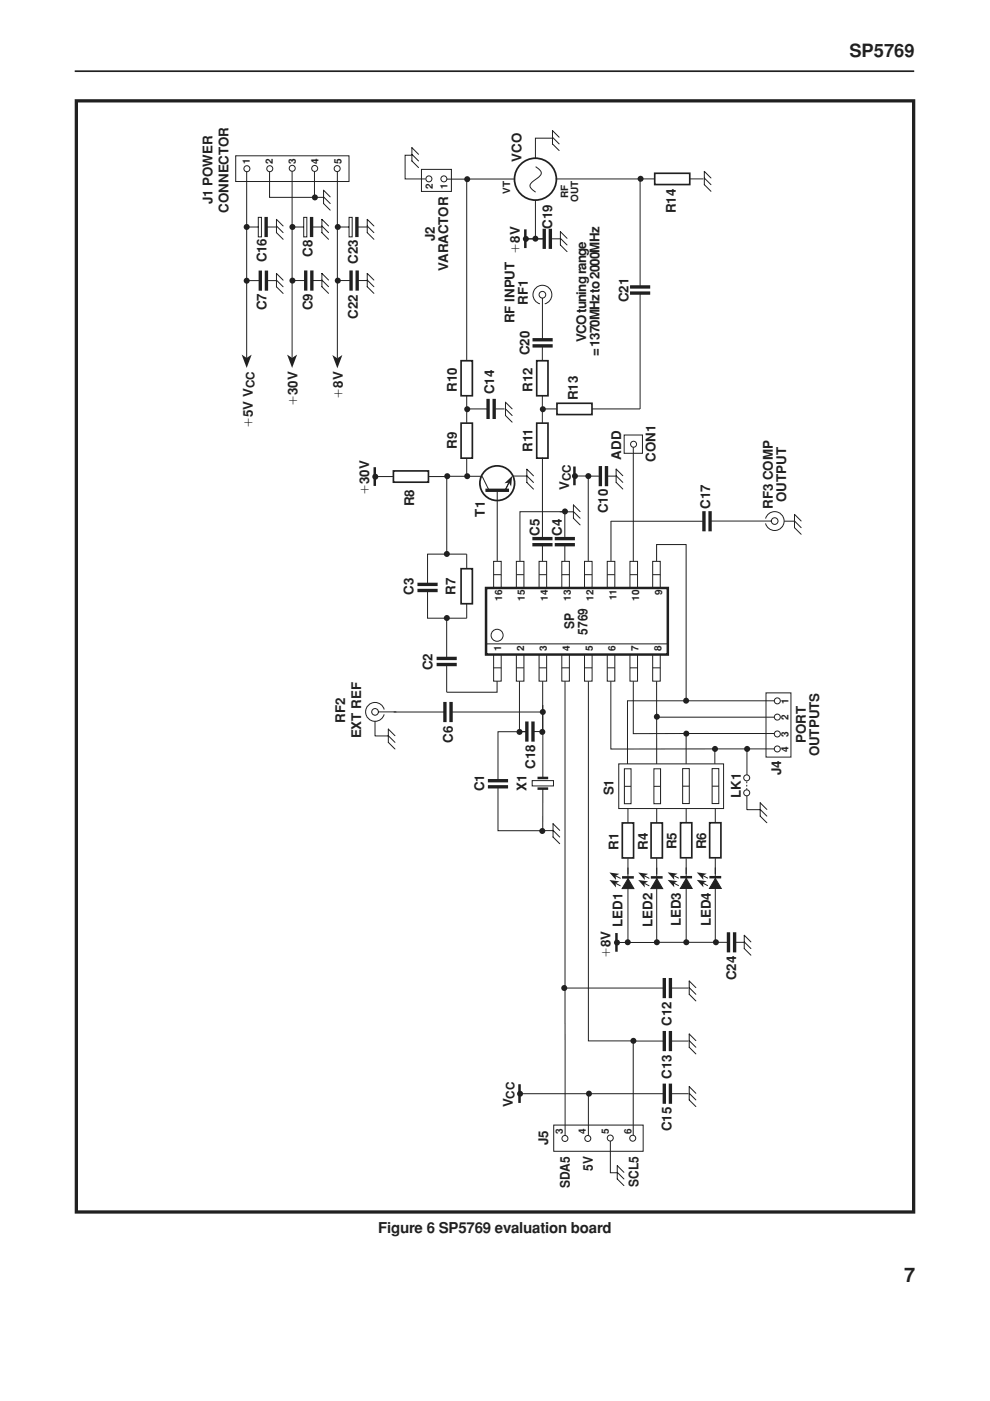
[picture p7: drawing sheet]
<svg xmlns="http://www.w3.org/2000/svg" width="210mm" height="297mm" viewBox="0 0 210 297" stroke-linecap="round" stroke-linejoin="round" font-family="sans-serif">
<path d="M15.8 15.1h178" fill="none" stroke="#231f20" stroke-width=".36"/>
<path d="M16.2 21.4h177.5v235.6h-177.5z" fill="none" stroke="#231f20" stroke-width=".7" stroke-linecap="butt"/>
<path d="M134.3 94.2v25M124.5 100.9h.3M129.5 110.5v8.5M139.2 119v-3.5h6.3v33.1M151.6 158.8h13.1" fill="none" stroke="#231f20" stroke-width=".21"/>
<circle cx="94.7" cy="131" r=".63" fill="#231f20"/>
<path d="M113.2 115.5h3.6M113.2 114.2h3.6M118 115.5h3.5M118 114.2h3.5" fill="none" stroke="#231f20" stroke-width=".71"/>
<path d="M115 97v17M94.7 101h7.5M102.2 101l1.5 3M105.4 103.9v15.1M108.3 101.5l-1.2 2.5M115 115.5v3.5M119.8 108.8v5.2M119.8 115.5v3.5M119.8 144.4v96.9M124.8 144.4v76.3h9.5v20.6M124.8 231.9v9.4" fill="none" stroke="#231f20" stroke-width=".21"/>
<circle cx="105.4" cy="102.4" r="3.7" fill="none" stroke="#231f20" stroke-width=".37"/>
<path d="M102.9 103.9h5" fill="none" stroke="#231f20" stroke-width=".71" stroke-linecap="butt"/>
<path d="M107 102.5l1.6-1.6-.2 2.2-.5-.8z" fill-rule="evenodd" fill="#231f20"/>
<path d="M88.9 125.2h3.5M88.9 123.9h3.5M92.9 139.6h3.6M92.9 140.9h3.6" fill="none" stroke="#231f20" stroke-width=".71"/>
<path d="M90.7 125.2v5.9h8.3v-3.1M94.7 131.1v8.3M99 120.5v-3h-8.3v6.2M94.7 140.9v5.9h10.7v-2.4" fill="none" stroke="#231f20" stroke-width=".21"/>
<path d="M97.8 120.6h2.4v7.4h-2.4z" fill="none" stroke="#231f20" stroke-width=".35"/>
<circle cx="94.7" cy="117.4" r=".64" fill="#231f20"/>
<path d="M118.8 108.5h2.8M119.8 108.5h-9.6v10.5M121.6 108.5l1.4 1.4M123 108.5l-1.4-1.4v2.8l1.4 1.4" fill="none" stroke="#231f20" stroke-width=".21"/>
<g fill="#231f20">
<circle cx="119.8" cy="108.4" r=".63"/>
<circle cx="121.9" cy="100.9" r=".64"/>
</g>
<path d="M121.8 98.9v4" fill="none" stroke="#231f20" stroke-width=".53"/>
<path d="M111.1 50.6h4.3M116.9 50.6h2M79.6 101h3.7M90.8 101h3.9M94.7 101v16.5M108.9 100.9h2.8M111.7 100.9l1.4 1.4M113.1 100.9l-1.4-1.4v2.8l1.4 1.4M121.7 100.9h3v18" fill="none" stroke="#231f20" stroke-width=".21"/>
<path d="M115.4 48.9v3.5M116.7 48.9v3.5" fill="none" stroke="#231f20" stroke-width=".71"/>
<path d="M83.4 99.8h7.4v2.4h-7.4z" fill="none" stroke="#231f20" stroke-width=".35"/>
<g fill="#231f20">
<circle cx="99.1" cy="101" r=".63"/>
<circle cx="94.8" cy="101" r=".63"/>
<circle cx="79.6" cy="101.1" r=".64"/>
</g>
<path d="M79.5 99.1v3.9" fill="none" stroke="#231f20" stroke-width=".53"/>
<path d="M97.8 76.5h2.4v7.4h-2.4zM97.8 89.7h2.4v7.4h-2.4z" fill="none" stroke="#231f20" stroke-width=".35"/>
<path d="M109.2 38h-10.2v38.4M99 86.7h4.5M99 83.9v5.7M99 97.1v3.5M105 86.7h2M107.2 86.7l1.4 1.4M108.6 86.7l-1.4-1.4v2.8l1.4 1.4" fill="none" stroke="#231f20" stroke-width=".21"/>
<path d="M103.5 84.9v3.6M104.8 84.9v3.6" fill="none" stroke="#231f20" stroke-width=".71"/>
<g fill="#231f20">
<path d="M133.2 186.3l1.2 2.1h-2.5z"/>
<circle cx="99.1" cy="86.8" r=".64"/>
</g>
<path d="M133.1 184v15.6M133.2 186.3l1.2 2.1h-2.5z" fill="none" stroke="#231f20" stroke-width=".21"/>
<path d="M131.9 186h2.5" fill="none" stroke="#231f20" stroke-width=".53"/>
<path d="M131.9 174.5h2.4v7.4h-2.4z" fill="#fff" stroke="#231f20" stroke-width=".35"/>
<path d="M133.1 171.4v3.1M130.5 187.3l1.1 .5M133.1 182v3.4" fill="none" stroke="#231f20" stroke-width=".21"/>
<path d="M129.2 186.6l2.1 .3-.8 .4 .1 .9z" fill-rule="evenodd" fill="#231f20"/>
<path d="M130.5 185.7l1.1 .5" fill="none" stroke="#231f20" stroke-width=".21"/>
<path d="M129.2 185l2.1 .3-.8 .4 .1 .9z" fill-rule="evenodd" fill="#231f20"/>
<path d="M139.3 186.3l1.2 2.1h-2.5z" fill="#231f20"/>
<path d="M139.2 184v15.8h-8.5M139.3 186.3l1.2 2.1h-2.5z" fill="none" stroke="#231f20" stroke-width=".21"/>
<path d="M138 186h2.5" fill="none" stroke="#231f20" stroke-width=".53"/>
<path d="M138 174.5h2.4v7.4h-2.4z" fill="#fff" stroke="#231f20" stroke-width=".35"/>
<path d="M139.2 171.4v3.1M136.6 187.3l1.1 .5M139.2 182v3.4" fill="none" stroke="#231f20" stroke-width=".21"/>
<path d="M135.3 186.6l2.1 .3-.8 .4 .1 .9z" fill-rule="evenodd" fill="#231f20"/>
<path d="M136.6 185.7l1.1 .5" fill="none" stroke="#231f20" stroke-width=".21"/>
<path d="M135.3 185l2.1 .3-.8 .4 .1 .9z" fill-rule="evenodd" fill="#231f20"/>
<path d="M131.2 162h22.2v9.4h-22.2z" fill="none" stroke="#231f20" stroke-width=".21"/>
<circle cx="130.8" cy="199.8" r=".63" fill="#231f20"/>
<path d="M130.7 197.8v4" fill="none" stroke="#231f20" stroke-width=".53"/>
<circle cx="133.1" cy="199.8" r=".63" fill="#231f20"/>
<path d="M127.3 99.2v3.5M128.6 99.2v3.5" fill="none" stroke="#231f20" stroke-width=".71"/>
<path d="M130.6 99.5l1.4 1.4M130.6 99.5v2.8M124.8 101h2.5M128.8 101h1.9M130.6 102.3l1.4 1.4M130.6 100.9l1.4 1.4" fill="none" stroke="#231f20" stroke-width=".21"/>
<g fill="#231f20">
<circle cx="151.8" cy="199.8" r=".64"/>
<circle cx="124.7" cy="100.9" r=".63"/>
</g>
<path d="M149.3 108.7v3.6M150.6 108.7v3.6" fill="none" stroke="#231f20" stroke-width=".71"/>
<g fill="none" stroke="#231f20" stroke-width=".21">
<path d="M115 73.6v2.8M115 83.9v5.7M129.5 110.5h19.8M150.8 110.5h12.7M162.3 109.9a2 2 0 0 1 3.1-1.1 2 2 0 0 1 0 3.3 2 2 0 0 1-3.1-1.1M166.3 110.5h2.2M168.5 109.1v2.8l1.4 1.4M168.5 110.5l1.4 1.4M168.5 109.1l1.4 1.4"/>
<circle cx="164.3" cy="110.5" r=".71"/>
</g>
<path d="M113.8 76.5h2.4v7.4h-2.4zM113.8 89.7h2.4v7.4h-2.4z" fill="none" stroke="#231f20" stroke-width=".35"/>
<circle cx="115.1" cy="86.8" r=".64" fill="#231f20"/>
<path d="M118.1 85.5h7.4v2.4h-7.4z" fill="none" stroke="#231f20" stroke-width=".35"/>
<path d="M115 86.7h3M125.5 86.7h10.2" fill="none" stroke="#231f20" stroke-width=".21"/>
<path d="M113.3 73.3h3.5M113.3 72h3.5" fill="none" stroke="#231f20" stroke-width=".71"/>
<circle cx="111.5" cy="50.6" r=".64" fill="#231f20"/>
<path d="M111.4 48.6v4" fill="none" stroke="#231f20" stroke-width=".53"/>
<g fill="none" stroke="#231f20" stroke-width=".21">
<path d="M113.6 35.3l1 .9 .1 .7-.4 .6-1.6 1.3-.3 .6 .3 .6 .9 .7M117.8 37.9h17.9v22.7M111.4 50.6h4M113.5 42.4v8.2M118.8 50.5l1.4 1.4M120.2 50.5l-1.4-1.4v2.8l1.4 1.5M114.5 64.4a2 2 0 0 1-1.1-3.1 2 2 0 0 1 3.3 .1 2 2 0 0 1-1.2 3M115 63.2v8.8M135.7 62.1v24.6"/>
<circle cx="115" cy="62.5" r=".71"/>
</g>
<path d="M133.9 62.1h3.6M133.9 60.8h3.6" fill="none" stroke="#231f20" stroke-width=".71"/>
<circle cx="113.5" cy="38" r="4.4" fill="none" stroke="#231f20" stroke-width=".37"/>
<circle cx="113.5" cy="50.6" r=".64" fill="#231f20"/>
<path d="M117.1 29.3h-3.6v4.3M117.1 27.7v2.8l1.5 1.4M117.1 29.1l1.5 1.4M117.1 27.7l1.5 1.4M135.7 37.9h3M146.2 37.9h3" fill="none" stroke="#231f20" stroke-width=".21"/>
<path d="M138.8 36.7h7.4v2.4h-7.4z" fill="none" stroke="#231f20" stroke-width=".35"/>
<circle cx="135.8" cy="37.9" r=".64" fill="#231f20"/>
<path d="M94.1 38h4.9M149.3 36.3v2.9l1.4 1.4M149.3 37.7l1.4 1.5M149.3 36.3l1.4 1.4" fill="none" stroke="#231f20" stroke-width=".21"/>
<g fill="#fff" stroke="#231f20" stroke-width=".21">
<circle cx="90.9" cy="37.9" r=".63"/>
<circle cx="94.1" cy="37.9" r=".63"/>
</g>
<path d="M87.3 32.9h-1.4v5h4.3M87.3 32.7l1.4 1.4M88.7 32.7l-1.4-1.4v2.8l1.4 1.4M89.4 35.9h6.3v4.7h-6.3z" fill="none" stroke="#231f20" stroke-width=".21"/>
<circle cx="99.1" cy="38" r=".64" fill="#231f20"/>
<path d="M140.8 207.7v3.6M140.8 218.9v3.6M142.1 207.7v3.6M142.1 218.9v3.6M140.8 230.1v3.6M142.1 230.1v3.6" fill="none" stroke="#231f20" stroke-width=".71"/>
<g fill="none" stroke="#231f20" stroke-width=".21">
<path d="M119.6 209.5h21.2M142.3 209.5h3.7M146.1 209.4l1.4 1.4M147.5 209.4l-1.4-1.4v2.8l1.4 1.4M110.1 231.9h30.7M134.3 220.7h6.5M142.3 231.9h3.7M142.3 220.7h3.7M146.1 230.4v2.8l1.4 1.4M146.1 231.8l1.4 1.4M146.1 230.4l1.4 1.4M146.1 220.6l1.4 1.4"/>
<path d="M147.5 220.6l-1.4-1.4v2.9l1.4 1.4"/>
</g>
<g fill="#231f20">
<circle cx="119.6" cy="209.5" r=".64"/>
<circle cx="134.3" cy="220.7" r=".64"/>
<circle cx="124.9" cy="231.9" r=".64"/>
</g>
<g fill="#fff" stroke="#231f20" stroke-width=".21">
<circle cx="119.8" cy="241.4" r=".63"/>
<circle cx="124.6" cy="241.4" r=".63"/>
<circle cx="134.2" cy="241.3" r=".63"/>
</g>
<path d="M66.7 35.8v6h2M71.5 35.8v40.2M117.4 238.5h19v5.6h-19z" fill="none" stroke="#231f20" stroke-width=".21"/>
<path d="M70.5 75.3l1 .7 1.1-.7-1.1 2.8z" fill-rule="evenodd" fill="#231f20"/>
<circle cx="66.7" cy="35.7" r=".63" fill="#fff" stroke="#231f20" stroke-width=".21"/>
<path d="M50 33h24v5.5h-24zM62.1 59.5h2.7M66.3 59.5h2M68.2 59.4l1.5 1.4M69.7 59.4l-1.5-1.4v2.8l1.5 1.4" fill="none" stroke="#231f20" stroke-width=".21"/>
<path d="M64.8 57.7v3.6M66.1 57.7v3.6" fill="none" stroke="#231f20" stroke-width=".71"/>
<circle cx="71.5" cy="35.7" r=".64" fill="#fff" stroke="#231f20" stroke-width=".21"/>
<path d="M61.9 35.8v40.1M62.1 48.1h2.3M64.4 46.1h.7v4.1h-.7zM66.3 48.1h2M68.2 46.5v2.8l1.5 1.4M68.2 47.9l1.5 1.4M68.2 46.5l1.5 1.4M68.6 41.7l1.4 1.5M70 41.7l-1.4-1.4v2.9l1.4 1.4" fill="none" stroke="#231f20" stroke-width=".21"/>
<path d="M66.1 46.3v3.6" fill="none" stroke="#231f20" stroke-width=".71"/>
<path d="M60.9 75.2l1 .7 1.1-.7-1.1 2.8z" fill-rule="evenodd" fill="#231f20"/>
<circle cx="62" cy="35.7" r=".63" fill="#fff" stroke="#231f20" stroke-width=".21"/>
<g fill="#231f20">
<circle cx="62" cy="48.1" r=".63"/>
<circle cx="62" cy="59.5" r=".63"/>
</g>
<path d="M56.4 46.3v3.6" fill="none" stroke="#231f20" stroke-width=".71"/>
<path d="M52.3 35.8v40.1M52.4 48.1h2.4M54.8 46.1h.6v4.1h-.6zM56.6 48.1h2M58.6 46.5v2.8l1.4 1.4M58.6 47.9l1.4 1.4M58.6 46.5l1.4 1.4" fill="none" stroke="#231f20" stroke-width=".21"/>
<path d="M51.2 75.2l1.1 .7 1.1-.7-1.1 2.8z" fill-rule="evenodd" fill="#231f20"/>
<circle cx="52.3" cy="35.8" r=".63" fill="#fff" stroke="#231f20" stroke-width=".21"/>
<path d="M57.2 35.8v6h10.1" fill="none" stroke="#231f20" stroke-width=".21"/>
<g fill="#231f20">
<circle cx="66.8" cy="41.9" r=".64"/>
<circle cx="52.3" cy="48.1" r=".63"/>
</g>
<path d="M55.2 57.7v3.6M56.5 57.7v3.6" fill="none" stroke="#231f20" stroke-width=".71"/>
<path d="M52.4 59.5h2.8M56.7 59.5h2M58.6 59.4l1.4 1.4M60 59.4l-1.4-1.4v2.8l1.4 1.4" fill="none" stroke="#231f20" stroke-width=".21"/>
<circle cx="52.3" cy="59.5" r=".63" fill="#231f20"/>
<g fill="#fff" stroke="#231f20" stroke-width=".21">
<circle cx="57.2" cy="35.8" r=".63"/>
<circle cx="164.8" cy="158.8" r=".64"/>
</g>
<path d="M162.4 146.9h5.3v13.6h-5.3z" fill="none" stroke="#231f20" stroke-width=".21"/>
<circle cx="145.5" cy="148.6" r=".64" fill="#231f20"/>
<path d="M110.1 155.1h1.6M113.2 155.1h1.9M115.1 144.4v20.5M112.8 165.5h4.6v1.1h-4.6zM115.1 167.3v8.8" fill="none" stroke="#231f20" stroke-width=".21"/>
<path d="M114 167.2h2.2M114 164.9h2.2" fill="none" stroke="#231f20" stroke-width=".53"/>
<path d="M111.7 153.3v3.6M113 153.3v3.6" fill="none" stroke="#231f20" stroke-width=".71"/>
<circle cx="115" cy="155.2" r=".63" fill="#231f20"/>
<path d="M111.7 155.1h-6.1v10.4M105.6 166.9v9.2h9.5M114.4 176.1h2.9l1.4 1.4M118.7 176.1l-1.4-1.4v2.8l1.4 1.4" fill="none" stroke="#231f20" stroke-width=".21"/>
<path d="M103.8 166.8h3.6M103.8 165.5h3.6" fill="none" stroke="#231f20" stroke-width=".71"/>
<circle cx="115" cy="176.2" r=".63" fill="#231f20"/>
<g fill="none" stroke="#231f20" stroke-width=".21">
<path d="M80.2 150.9h3.8M81.5 150.4a2 2 0 0 0-3.1-1.1 2 2 0 0 0 0 3.3 2 2 0 0 0 3-1.1M110.1 144.4v10.8"/>
<circle cx="79.5" cy="150.9" r=".71"/>
</g>
<circle cx="110.1" cy="155.2" r=".64" fill="#231f20"/>
<path d="M94.3 149.2v3.5M95.6 149.2v3.5" fill="none" stroke="#231f20" stroke-width=".71"/>
<path d="M79.5 152.9v3.1h2.8M82.3 157.4l1.4 1.4M82.3 156l1.4 1.4M83.5 151h10.8M83.7 156l-1.4-1.4v2.8M95.8 151h19.2" fill="none" stroke="#231f20" stroke-width=".21"/>
<circle cx="115.1" cy="150.9" r=".63" fill="#231f20"/>
<path d="M129.4 241.4v7.2h1.5M130.9 248.6l1.4 1.4M132.3 248.6l-1.4-1.4v2.8l1.4 1.4" fill="none" stroke="#231f20" stroke-width=".21"/>
<g fill="#fff" stroke="#231f20" stroke-width=".21">
<path d="M123.9 138.8h1.6v5.6h-1.6z"/>
<circle cx="129.4" cy="241.3" r=".63"/>
</g>
<path d="M123.9 141.6h1.6" fill="none" stroke="#231f20" stroke-width=".21"/>
<path d="M128.7 138.8h1.7v5.6h-1.7z" fill="#fff" stroke="#231f20" stroke-width=".21"/>
<path d="M128.7 141.6h1.7" fill="none" stroke="#231f20" stroke-width=".21"/>
<path d="M133.6 138.8h1.6v5.6h-1.6z" fill="#fff" stroke="#231f20" stroke-width=".21"/>
<path d="M133.6 141.6h1.6" fill="none" stroke="#231f20" stroke-width=".21"/>
<path d="M138.4 138.8h1.6v5.6h-1.6z" fill="#fff" stroke="#231f20" stroke-width=".21"/>
<path d="M138.4 141.6h1.6" fill="none" stroke="#231f20" stroke-width=".21"/>
<path d="M104.7 138.8h1.6v5.6h-1.6z" fill="#fff" stroke="#231f20" stroke-width=".21"/>
<path d="M104.7 141.6h1.6" fill="none" stroke="#231f20" stroke-width=".21"/>
<path d="M109.5 138.8h1.6v5.6h-1.6z" fill="#fff" stroke="#231f20" stroke-width=".21"/>
<path d="M109.5 141.6h1.6" fill="none" stroke="#231f20" stroke-width=".21"/>
<path d="M114.3 138.8h1.6v5.6h-1.6z" fill="#fff" stroke="#231f20" stroke-width=".21"/>
<path d="M114.3 141.6h1.6" fill="none" stroke="#231f20" stroke-width=".21"/>
<path d="M119.1 138.8h1.6v5.6h-1.6z" fill="#fff" stroke="#231f20" stroke-width=".21"/>
<path d="M119.1 141.6h1.6" fill="none" stroke="#231f20" stroke-width=".21"/>
<path d="M123.9 119h1.6v5.7h-1.6z" fill="#fff" stroke="#231f20" stroke-width=".21"/>
<path d="M123.9 121.8h1.6" fill="none" stroke="#231f20" stroke-width=".21"/>
<path d="M128.7 119h1.7v5.7h-1.7z" fill="#fff" stroke="#231f20" stroke-width=".21"/>
<path d="M128.7 121.8h1.7" fill="none" stroke="#231f20" stroke-width=".21"/>
<path d="M133.6 119h1.6v5.7h-1.6z" fill="#fff" stroke="#231f20" stroke-width=".21"/>
<path d="M133.6 121.8h1.6" fill="none" stroke="#231f20" stroke-width=".21"/>
<path d="M138.4 119h1.6v5.7h-1.6z" fill="#fff" stroke="#231f20" stroke-width=".21"/>
<path d="M138.4 121.8h1.6" fill="none" stroke="#231f20" stroke-width=".21"/>
<path d="M104.7 119h1.6v5.7h-1.6z" fill="#fff" stroke="#231f20" stroke-width=".21"/>
<path d="M104.7 121.8h1.6" fill="none" stroke="#231f20" stroke-width=".21"/>
<path d="M109.5 119h1.6v5.7h-1.6z" fill="#fff" stroke="#231f20" stroke-width=".21"/>
<path d="M109.5 121.8h1.6" fill="none" stroke="#231f20" stroke-width=".21"/>
<path d="M114.3 119h1.6v5.7h-1.6z" fill="#fff" stroke="#231f20" stroke-width=".21"/>
<path d="M114.3 121.8h1.6" fill="none" stroke="#231f20" stroke-width=".21"/>
<path d="M119.1 119h1.6v5.7h-1.6z" fill="#fff" stroke="#231f20" stroke-width=".21"/>
<g fill="none" stroke="#231f20" stroke-width=".21">
<path d="M103.1 136.5h38.5M119.1 121.8h1.6"/>
<circle cx="105.4" cy="134.7" r="1.27"/>
</g>
<path d="M103.1 124.7h38.5v14.1h-38.5z" fill="none" stroke="#231f20" stroke-width=".53"/>
<path d="M132.4 163h1.4v7.4h-1.4z" fill="#fff" stroke="#231f20" stroke-width=".21"/>
<path d="M132.4 166.7h1.4" fill="none" stroke="#231f20" stroke-width=".21"/>
<path d="M138.6 163h1.5v7.4h-1.5z" fill="#fff" stroke="#231f20" stroke-width=".21"/>
<path d="M138.6 166.7h1.4" fill="none" stroke="#231f20" stroke-width=".21"/>
<circle cx="110.3" cy="231.9" r=".64" fill="#231f20"/>
<path d="M110.2 229.9v3.9" fill="none" stroke="#231f20" stroke-width=".53"/>
<path d="M145.5 186.2l1.2 2.2h-2.5z" fill="#231f20"/>
<path d="M145.5 183.9v15.6M145.5 186.2l1.2 2.2h-2.5z" fill="none" stroke="#231f20" stroke-width=".21"/>
<path d="M144.2 186h2.5" fill="none" stroke="#231f20" stroke-width=".53"/>
<path d="M144.3 174.4h2.4v7.5h-2.4z" fill="#fff" stroke="#231f20" stroke-width=".35"/>
<path d="M145.5 171.3v3.1M142.9 187.2l1 .6M145.5 181.9v3.4" fill="none" stroke="#231f20" stroke-width=".21"/>
<path d="M141.6 186.6l2.1 .2-.8 .4 .1 .9z" fill-rule="evenodd" fill="#231f20"/>
<path d="M142.9 185.7l1 .5" fill="none" stroke="#231f20" stroke-width=".21"/>
<path d="M141.6 185l2.1 .2-.8 .5 .1 .8z" fill-rule="evenodd" fill="#231f20"/>
<path d="M151.7 186.2l1.2 2.2h-2.5z" fill="#231f20"/>
<path d="M151.7 183.9v15.9h-12.7M151.7 186.2l1.2 2.2h-2.5z" fill="none" stroke="#231f20" stroke-width=".21"/>
<path d="M150.4 186h2.5" fill="none" stroke="#231f20" stroke-width=".53"/>
<path d="M150.5 174.4h2.4v7.5h-2.4z" fill="#fff" stroke="#231f20" stroke-width=".35"/>
<path d="M151.7 171.4v3M149.1 187.2l1 .6M151.7 181.9v3.4" fill="none" stroke="#231f20" stroke-width=".21"/>
<path d="M147.7 186.6l2.1 .2-.7 .4v.9z" fill-rule="evenodd" fill="#231f20"/>
<path d="M149.1 185.7l1 .5" fill="none" stroke="#231f20" stroke-width=".21"/>
<path d="M147.7 185l2.1 .2-.7 .5v.8z" fill-rule="evenodd" fill="#231f20"/>
<path d="M144.7 163h1.4v7.4h-1.4z" fill="#fff" stroke="#231f20" stroke-width=".21"/>
<path d="M144.7 166.7h1.4" fill="none" stroke="#231f20" stroke-width=".21"/>
<path d="M151 163h1.4v7.4h-1.4z" fill="#fff" stroke="#231f20" stroke-width=".21"/>
<path d="M151 166.7h1.4" fill="none" stroke="#231f20" stroke-width=".21"/>
<g fill="#231f20">
<circle cx="139.3" cy="199.8" r=".63"/>
<circle cx="145.5" cy="199.8" r=".64"/>
</g>
<path d="M129.5 144.4v14.4h22.1v3.2" fill="none" stroke="#231f20" stroke-width=".21"/>
<circle cx="151.6" cy="158.8" r=".64" fill="#231f20"/>
<path d="M158.3 168.2v-3.3" fill="none" stroke="#231f20" stroke-width=".21" stroke-dasharray=".4 .4" stroke-linecap="butt"/>
<path d="M158.4 158.8v6.2" fill="none" stroke="#231f20" stroke-width=".21"/>
<circle cx="158.4" cy="158.8" r=".64" fill="#231f20"/>
<path d="M134.3 144.4v11.1h30.4M145.4 155.5l.1 6.5M158.4 168.1v3.6h2.8M161.2 173l1.4 1.4M161.2 171.6l1.4 1.4M162.6 171.6l-1.4-1.4v2.8" fill="none" stroke="#231f20" stroke-width=".21"/>
<circle cx="145.5" cy="155.5" r=".63" fill="#231f20"/>
<g fill="#fff" stroke="#231f20" stroke-width=".21">
<circle cx="158.3" cy="164.9" r=".63"/>
<circle cx="158.3" cy="168.1" r=".64"/>
</g>
<path d="M139.2 144.4v17.6M139.2 152.1h25.5" fill="none" stroke="#231f20" stroke-width=".21"/>
<circle cx="139.3" cy="152" r=".64" fill="#231f20"/>
<path d="M164.7 148.6h-31.7v13.4" fill="none" stroke="#231f20" stroke-width=".21"/>
<g fill="#fff" stroke="#231f20" stroke-width=".21">
<circle cx="164.8" cy="155.6" r=".64"/>
<circle cx="164.8" cy="152" r=".64"/>
<circle cx="164.8" cy="148.6" r=".64"/>
<circle cx="134.3" cy="94.2" r=".64"/>
</g>
<g fill="none" stroke="#231f20" stroke-width=".21">
<path d="M71.7 59.5h2.7M71.7 48.1h2.3M74 46.1h.7v4.1h-.7zM75.9 48.1h2M75.9 59.5h2M77.9 59.4l1.4 1.4M77.9 46.5v2.8l1.4 1.4M77.9 47.9l1.4 1.4M77.9 46.5l1.4 1.4M79.3 59.4l-1.4-1.4v2.8l1.4 1.4M132.3 92.2h3.9v3.9h-3.9zM151.9 199.8h2.6"/>
<path d="M156 199.8h1.8M157.8 199.7l1.4 1.4M159.2 199.7l-1.4-1.4v2.8l1.4 1.4"/>
</g>
<path d="M74.4 57.7v3.6M75.7 46.3v3.6M75.7 57.7v3.6M154.5 198v3.6M155.8 198v3.6" fill="none" stroke="#231f20" stroke-width=".71"/>
<g fill="#231f20">
<circle cx="71.6" cy="48.1" r=".63"/>
<circle cx="71.6" cy="59.5" r=".63"/>
</g>
<text font-size="4.2" fill="#231f20" x="191.7" y="271.8">7</text>
<text font-size="3.9" fill="#231f20" x="180.1" y="12.2">SP5769</text>
<text font-size="3.2" fill="#231f20" x="80.2" y="261.3">Figure 6 SP5769 evaluation board</text>
<g font-size="2.8" fill="#231f20">
<text x="110.6" y="34.3" transform="rotate(-90 110.6 34.3)">VCO</text>
<text x="45.1" y="43.3" transform="rotate(-90 45.1 43.3)">J1 POWER</text>
<text x="48.5" y="45.1" transform="rotate(-90 48.5 45.1)">CONNECTOR</text>
<text x="143.3" y="45.2" transform="rotate(-90 143.3 45.2)">R14</text>
<text x="92.2" y="51.2" transform="rotate(-90 92.2 51.2)">J2</text>
<text x="110.2" y="53.8" transform="rotate(-90 110.2 53.8)">18V</text>
<text x="117.1" y="48.6" transform="rotate(-90 117.1 48.6)">C19</text>
<text x="56.5" y="55.5" transform="rotate(-90 56.5 55.5)">C16</text>
<text x="66.3" y="54.4" transform="rotate(-90 66.3 54.4)">C8</text>
<text x="75.9" y="55.9" transform="rotate(-90 75.9 55.9)">C23</text>
<text x="95" y="57.4" transform="rotate(-90 95 57.4)">VARACTOR</text>
<text x="56.5" y="65.8" transform="rotate(-90 56.5 65.8)">C7</text>
<text x="66.3" y="65.8" transform="rotate(-90 66.3 65.8)">C9</text>
<text x="111.9" y="64.7" transform="rotate(-90 111.9 64.7)">RF1</text>
<text x="133.2" y="64.1" transform="rotate(-90 133.2 64.1)">C21</text>
<text x="75.9" y="67.5" transform="rotate(-90 75.9 67.5)">C22</text>
<text x="109.1" y="68.5" transform="rotate(-90 109.1 68.5)">RF INPUT</text>
<text x="112.2" y="75.4" transform="rotate(-90 112.2 75.4)">C20</text>
<text x="124.3" y="72.5" transform="rotate(-90 124.3 72.5)">VCO tuning range</text>
<text x="127.1" y="75.6" transform="rotate(-90 127.1 75.6)">= 1370MHz to 2000MHz</text>
<text x="96.9" y="83.1" transform="rotate(-90 96.9 83.1)">R10</text>
<text x="104.7" y="83.6" transform="rotate(-90 104.7 83.6)">C14</text>
<text x="112.9" y="83.1" transform="rotate(-90 112.9 83.1)">R12</text>
<text x="63.1" y="86.1" transform="rotate(-90 63.1 86.1)">130V</text>
<text x="72.7" y="84.5" transform="rotate(-90 72.7 84.5)">18V</text>
<text x="122.5" y="84.9" transform="rotate(-90 122.5 84.9)">R13</text>
<text x="53.6" y="90.7" transform="rotate(-90 53.6 90.7)">15V V</text>
<text x="96.9" y="95.1" transform="rotate(-90 96.9 95.1)">R9</text>
<text x="112.9" y="95.8" transform="rotate(-90 112.9 95.8)">R11</text>
<text x="131.7" y="97.4" transform="rotate(-90 131.7 97.4)">ADD</text>
<text x="139" y="97.9" transform="rotate(-90 139 97.9)">CON1</text>
<text x="78.3" y="105" transform="rotate(-90 78.3 105)">130V</text>
<text x="87.8" y="107.4" transform="rotate(-90 87.8 107.4)">R8</text>
<text x="120.7" y="103.9" transform="rotate(-90 120.7 103.9)">V</text>
<text x="150.6" y="107.8" transform="rotate(-90 150.6 107.8)">C17</text>
<text x="163.9" y="107.9" transform="rotate(-90 163.9 107.9)">RF3 COMP</text>
<text x="166.7" y="106.4" transform="rotate(-90 166.7 106.4)">OUTPUT</text>
<text x="102.8" y="109.5" transform="rotate(-90 102.8 109.5)">T1</text>
<text x="114.4" y="113.6" transform="rotate(-90 114.4 113.6)">C5</text>
<text x="119.1" y="113.6" transform="rotate(-90 119.1 113.6)">C4</text>
<text x="128.9" y="108.9" transform="rotate(-90 128.9 108.9)">C10</text>
<text x="87.7" y="126.2" transform="rotate(-90 87.7 126.2)">C3</text>
<text x="96.6" y="126.2" transform="rotate(-90 96.6 126.2)">R7</text>
<text x="121.8" y="133.4" transform="rotate(-90 121.8 133.4)">SP</text>
<text x="124.6" y="134.5" transform="rotate(-90 124.6 134.5)">5769</text>
<text x="91.7" y="142.1" transform="rotate(-90 91.7 142.1)">C2</text>
<text x="73.2" y="153.3" transform="rotate(-90 73.2 153.3)">RF2</text>
<text x="76.6" y="156.6" transform="rotate(-90 76.6 156.6)">EXT REF</text>
<text x="96" y="157.5" transform="rotate(-90 96 157.5)">C6</text>
<text x="170.8" y="157.6" transform="rotate(-90 170.8 157.6)">PORT</text>
<text x="173.7" y="160.4" transform="rotate(-90 173.7 160.4)">OUTPUTS</text>
<text x="102.7" y="167.8" transform="rotate(-90 102.7 167.8)">C1</text>
<text x="111.6" y="167.6" transform="rotate(-90 111.6 167.6)">X1</text>
<text x="113.5" y="163" transform="rotate(-90 113.5 163)">C18</text>
<text x="165.6" y="164.3" transform="rotate(-90 165.6 164.3)">J4</text>
<text x="130.1" y="168.6" transform="rotate(-90 130.1 168.6)">S1</text>
<text x="157.1" y="169.2" transform="rotate(-90 157.1 169.2)">LK1</text>
<text x="131.1" y="180.1" transform="rotate(-90 131.1 180.1)">R1</text>
<text x="137.4" y="180.1" transform="rotate(-90 137.4 180.1)">R4</text>
<text x="143.5" y="180.1" transform="rotate(-90 143.5 180.1)">R5</text>
<text x="149.7" y="180.1" transform="rotate(-90 149.7 180.1)">R6</text>
<text x="132" y="196.5" transform="rotate(-90 132 196.5)">LED1</text>
<text x="138.3" y="196.5" transform="rotate(-90 138.3 196.5)">LED2</text>
<text x="144.3" y="196.4" transform="rotate(-90 144.3 196.4)">LED3</text>
<text x="150.7" y="196.4" transform="rotate(-90 150.7 196.4)">LED4</text>
<text x="129.5" y="203.2" transform="rotate(-90 129.5 203.2)">18V</text>
<text x="156.1" y="207.9" transform="rotate(-90 156.1 207.9)">C24</text>
<text x="142.4" y="217.5" transform="rotate(-90 142.4 217.5)">C12</text>
<text x="142.4" y="228.7" transform="rotate(-90 142.4 228.7)">C13</text>
<text x="108.7" y="234.8" transform="rotate(-90 108.7 234.8)">V</text>
<text x="142.4" y="239.9" transform="rotate(-90 142.4 239.9)">C15</text>
<text x="116.2" y="242.8" transform="rotate(-90 116.2 242.8)">J5</text>
<text x="120.8" y="251.9" transform="rotate(-90 120.8 251.9)">SDA5</text>
<text x="125.7" y="248.3" transform="rotate(-90 125.7 248.3)">5V</text>
<text x="135.3" y="251.7" transform="rotate(-90 135.3 251.7)">SCL5</text>
</g>
<g font-size="2.5" fill="#231f20">
<text x="53.9" y="82.3" transform="rotate(-90 53.9 82.3)">CC</text>
<text x="121.1" y="102" transform="rotate(-90 121.1 102)">CC</text>
<text x="109.1" y="232.9" transform="rotate(-90 109.1 232.9)">CC</text>
</g>
<g font-size="2.1" fill="#231f20">
<text x="53" y="34.8" transform="rotate(-90 53 34.8)">1</text>
<text x="57.8" y="34.8" transform="rotate(-90 57.8 34.8)">2</text>
<text x="62.7" y="34.8" transform="rotate(-90 62.7 34.8)">3</text>
<text x="67.5" y="34.8" transform="rotate(-90 67.5 34.8)">4</text>
<text x="72.4" y="34.8" transform="rotate(-90 72.4 34.8)">5</text>
<text x="91.8" y="40.1" transform="rotate(-90 91.8 40.1)">2</text>
<text x="94.9" y="40.1" transform="rotate(-90 94.9 40.1)">1</text>
<text x="108.2" y="41.1" transform="rotate(-90 108.2 41.1)">VT</text>
<text x="120.4" y="42" transform="rotate(-90 120.4 42)">RF</text>
<text x="122.6" y="42.8" transform="rotate(-90 122.6 42.8)">OUT</text>
<text x="106.4" y="127.4" transform="rotate(-90 106.4 127.4)">16</text>
<text x="111.3" y="127.4" transform="rotate(-90 111.3 127.4)">15</text>
<text x="116.1" y="127.4" transform="rotate(-90 116.1 127.4)">14</text>
<text x="121" y="127.4" transform="rotate(-90 121 127.4)">13</text>
<text x="125.8" y="127.4" transform="rotate(-90 125.8 127.4)">12</text>
<text x="130.7" y="127.3" transform="rotate(-90 130.7 127.3)">11</text>
<text x="135.5" y="127.4" transform="rotate(-90 135.5 127.4)">10</text>
<text x="140.4" y="126.2" transform="rotate(-90 140.4 126.2)">9</text>
<text x="106.3" y="138.1" transform="rotate(-90 106.3 138.1)">1</text>
<text x="111.1" y="138.1" transform="rotate(-90 111.1 138.1)">2</text>
<text x="116" y="138.1" transform="rotate(-90 116 138.1)">3</text>
<text x="120.8" y="138.1" transform="rotate(-90 120.8 138.1)">4</text>
<text x="125.7" y="138.1" transform="rotate(-90 125.7 138.1)">5</text>
<text x="130.5" y="138.1" transform="rotate(-90 130.5 138.1)">6</text>
<text x="135.4" y="138.1" transform="rotate(-90 135.4 138.1)">7</text>
<text x="140.2" y="138.1" transform="rotate(-90 140.2 138.1)">8</text>
<text x="167.1" y="149.2" transform="rotate(-90 167.1 149.2)">1</text>
<text x="167.1" y="152.6" transform="rotate(-90 167.1 152.6)">2</text>
<text x="167.1" y="159.5" transform="rotate(-90 167.1 159.5)">4</text>
<text x="167.1" y="156.3" transform="rotate(-90 167.1 156.3)">3</text>
<text x="119.4" y="240.4" transform="rotate(-90 119.4 240.4)">3</text>
<text x="124.2" y="240.4" transform="rotate(-90 124.2 240.4)">4</text>
<text x="129.1" y="240.4" transform="rotate(-90 129.1 240.4)">5</text>
<text x="133.9" y="240.4" transform="rotate(-90 133.9 240.4)">6</text>
</g>
</svg>
